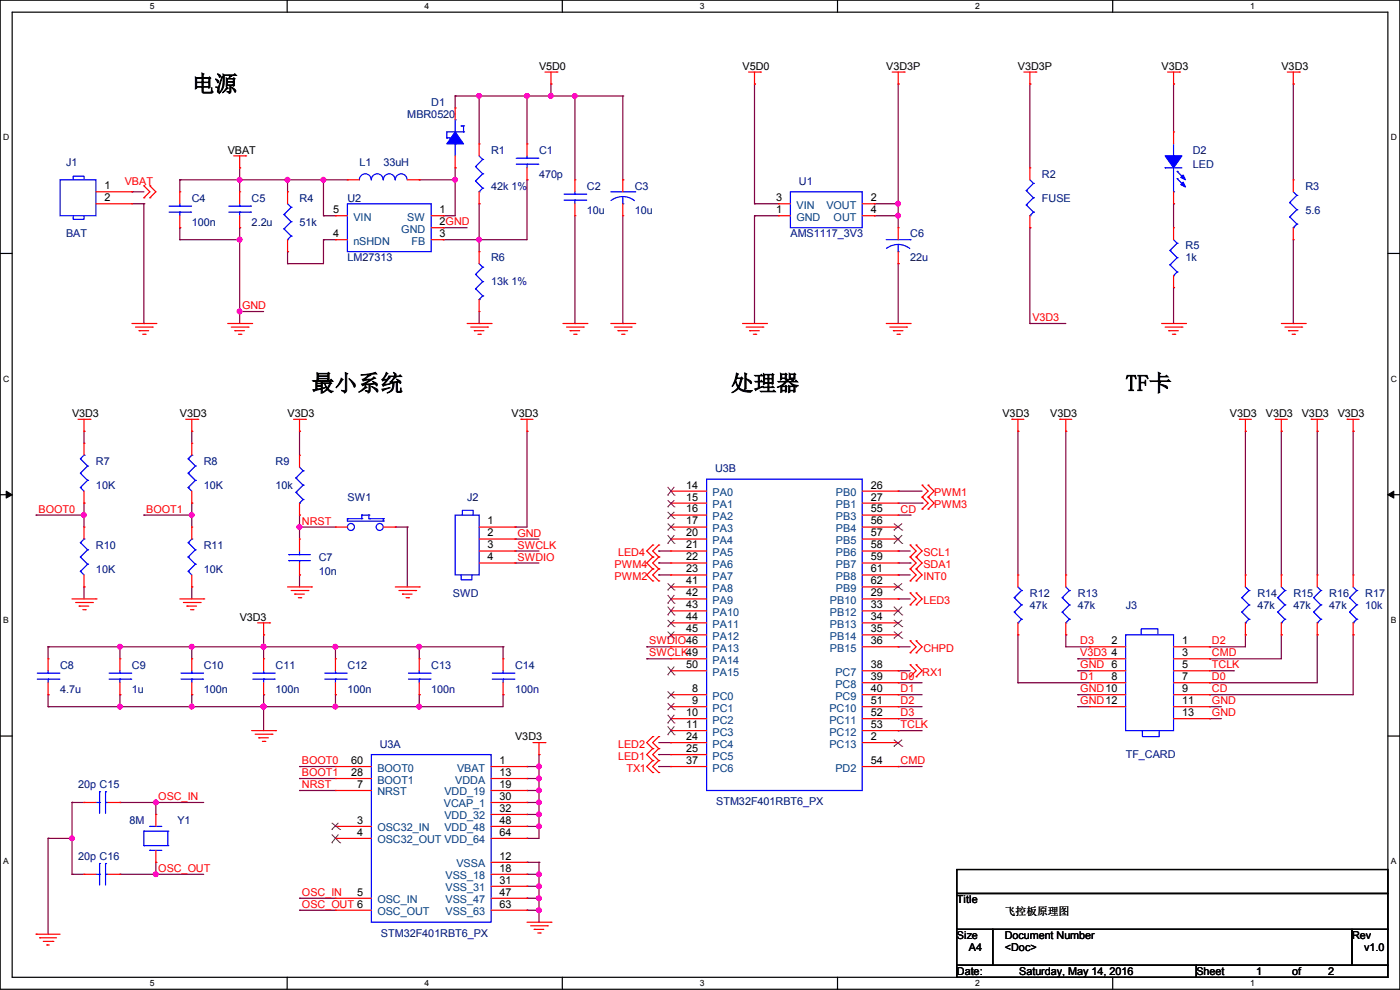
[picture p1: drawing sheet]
<svg xmlns="http://www.w3.org/2000/svg" width="297mm" height="210mm" viewBox="0 0 297 210" stroke-linecap="round" stroke-linejoin="round" font-family="sans-serif">
<path d="M0 0h297v209.8h-297zM2.6 2.6h291.8v204.7h-291.8z" fill="none" stroke="#000" stroke-width=".25"/>
<g fill="#fff">
<path d="M31.7 .3h1v2h-1z"/>
<path d="M31.7 207.6h1v1.9h-1z"/>
</g>
<path d="M60.9 0v2.6M60.9 207.3v2.5" fill="none" stroke="#000" stroke-width=".25"/>
<g fill="#fff">
<path d="M90.1 .3h1v2h-1z"/>
<path d="M90.1 207.6h1v1.9h-1z"/>
</g>
<path d="M119.3 0v2.6M119.3 207.3v2.5" fill="none" stroke="#000" stroke-width=".25"/>
<g fill="#fff">
<path d="M148.5 .3h.9v2h-.9z"/>
<path d="M148.5 207.6h.9v1.9h-.9z"/>
</g>
<path d="M177.7 0v2.6M177.7 207.3v2.5" fill="none" stroke="#000" stroke-width=".25"/>
<g fill="#fff">
<path d="M206.8 .3h1v2h-1z"/>
<path d="M206.8 207.6h1v1.9h-1z"/>
</g>
<path d="M236.1 0v2.6M236.1 207.3v2.5" fill="none" stroke="#000" stroke-width=".25"/>
<g fill="#fff">
<path d="M265.2 .3h1v2h-1z"/>
<path d="M265.2 207.6h1v1.9h-1z"/>
<path d="M.7 28.2h1.2v1.9h-1.2z"/>
<path d="M295.1 28.2h1.2v1.9h-1.2z"/>
<path d="M.7 79.3h1.2v2h-1.2z"/>
<path d="M295.1 79.3h1.2v2h-1.2z"/>
</g>
<path d="M0 53.8h2.6M294.4 53.8h2.6" fill="none" stroke="#000" stroke-width=".25"/>
<g fill="#fff">
<path d="M.7 130.5h1.2v2h-1.2z"/>
<path d="M295.1 130.5h1.1v2h-1.1z"/>
</g>
<path d="M0 104.9h2.6M294.4 104.9h2.6" fill="none" stroke="#000" stroke-width=".25"/>
<path d="M1.3 104.2l1.3 .7-1.3 .8zM294.4 104.9l1.3-.7v1.5z" fill="#000" stroke="#000" stroke-width=".21"/>
<g fill="#fff">
<path d="M.7 181.7h1.2v2h-1.2z"/>
<path d="M295.1 181.7h1.1v2h-1.1z"/>
</g>
<path d="M0 156.1h2.6M294.4 156.1h2.6M203 184.4h91.4v5.1h-91.4zM203 189.5h91.4v7.6h-91.4zM203 197.1h7.6v7.7h-7.6zM210.6 197.1h76.2v7.7h-76.2zM286.8 197.1h7.6v7.7h-7.6zM203 204.8h50.8v2.5h-50.8zM253.8 204.8h40.6v2.5h-40.6z" fill="none" stroke="#000" stroke-width=".25"/>
<g fill="none" stroke="#800040" stroke-width=".25">
<path d="M116.9 17.8h.1M116.9 17.8v2.6M160.1 17.8h.1M160.1 17.8v25.4M190.5 17.8h.1M190.5 17.8v30.5M218.5 17.8h.1M218.5 17.8v17.8M249 17.8h.1M249 17.8v10.2M274.4 17.8h.1M274.4 17.8v20.3"/>
<path d="M38.1 38.1h.1M38.1 38.1h35.6M38.1 38.1v2.6M50.8 38.1h.1M50.8 35.6h.1M50.8 35.6v5.1M61 38.1h.1M61 38.1v2.6M68.6 38.1h.1M68.6 38.1v7.7M88.9 38.1h.1M88.9 38.1h7.7"/>
<path d="M96.6 38.1h.1M96.6 20.4h.1M96.6 35.6h.1M96.6 20.4h35.5M96.6 20.4v2.5M96.6 35.6v10.2h-2.6M101.6 20.4h.1M101.6 20.4v10.1M111.8 20.4h.1M111.8 38.1h.1M111.8 20.4v10.1M111.8 38.1v12.7h-17.8"/>
<path d="M116.9 20.4h.1M122 20.4h.1M122 20.4v17.7M132.1 20.4h.1M132.1 38.1h.1M132.1 20.4v17.7M28 40.7h.1M28 40.7h2.5M28 43.2h2.5M30.5 43.2h.1M30.5 43.2v25.4M38.1 50.8h.1"/>
<path d="M38.1 48.3h.1M38.1 50.8h12.7M38.1 48.3v2.5M50.8 48.3h.1M50.8 50.8h.1M50.8 48.3v20.3M61 55.9h.1M61 53.4h.1M61 53.4v2.5M68.6 50.8h.1M68.6 45.8h.1M68.6 50.8h2.6"/>
<path d="M68.6 45.8h2.6M68.6 50.8v5.1h-7.6M94 48.3h.1M94 50.8h.1M94 45.8h.1M94 48.3h5.1M101.6 50.8h.1M101.6 43.2h.1M101.6 43.2v10.2M122 45.8v22.8M132.1 45.8v22.8M160.1 43.2h.1"/>
<path d="M160.1 45.8h.1M160.1 45.8h5M160.1 43.2h5M160.1 45.8v22.8M185.5 43.2h.1M185.5 45.8h.1M185.5 45.8h5M185.5 43.2h5M190.5 55.9h.1M190.5 45.8h.1M190.5 43.2h.1M190.5 55.9v12.7"/>
<path d="M218.5 48.3h.1M218.5 48.3v20.3M249 43.2h.1M249 43.2v5.1M274.4 50.8v17.8M30.5 68.6h.1M50.8 66.1h.1M50.8 66.1h5.1M101.6 68.6h.1M101.6 66.1v2.5M122 68.6h.1M132.1 68.6h.1"/>
<path d="M218.5 68.6h.1M218.5 68.6h7.6M249 61h.1M249 61v7.6M274.4 68.6h.1M17.8 91.5h.1M17.8 91.5v2.5M40.7 91.5h.1M40.7 91.5v2.5M63.5 91.5h.1M63.5 91.5v5.1M111.8 91.5h.1"/>
<path d="M111.8 91.5v20.3h-2.5M215.9 91.5h.1M215.9 91.5v30.5M226.1 91.5h.1M226.1 91.5v30.5M264.2 91.5h.1M264.2 91.5v30.5M271.8 91.5h.1M271.8 91.5v30.5M279.4 91.5h.1M279.4 91.5v30.5M287.1 91.5h.1"/>
<path d="M287.1 91.5v30.5M7.7 109.3h.1M7.7 109.3h10.1M17.8 109.3h.1M17.8 106.7h.1M17.8 106.7v5.1M30.5 109.3h.1M30.5 109.3h10.2M40.7 109.3h.1M40.7 106.7h.1M40.7 106.7v5.1M63.5 109.3h.1"/>
<path d="M63.5 111.8h.1M63.5 109.3v5M63.5 111.8h7.7M83.9 111.8h.1M83.9 111.8h2.5M86.4 111.8h.1M86.4 111.8v12.7M109.3 114.3h.1M109.3 116.9h.1M109.3 119.4h.1M109.3 111.8h.1M109.3 114.3h5"/>
<path d="M109.3 116.9h5M109.3 119.4h5M139.7 119.4h.1M139.7 116.9h.1M139.7 116.9h2.6M139.7 119.4h2.6M190.5 116.9h.1M190.5 104.2h.1M190.5 116.9h2.6M190.5 119.4h2.6M190.5 109.3h2.6M190.5 104.2h5.1"/>
<path d="M190.5 106.7h5.1M193.1 119.4h.1M193.1 109.3h.1M195.6 106.7h.1M10.2 137.2h.1M10.2 137.2h96.5M10.2 137.2v2.5M17.8 124.5h.1M17.8 124.5v2.5M25.4 137.2h.1M25.4 137.2v2.5M40.7 124.5h.1"/>
<path d="M40.7 137.2h.1M40.7 124.5v2.5M40.7 137.2v2.5M55.9 137.2h.1M55.9 134.7h.1M55.9 134.7v5M63.5 122h.1M63.5 122v2.5M71.2 137.2h.1M71.2 137.2v2.5M88.9 137.2h.1M88.9 137.2v2.5"/>
<path d="M106.7 137.2h.1M106.7 137.2v2.5M137.2 137.2h.1M137.2 139.7h.1M137.2 137.2h5.1M137.2 139.7h5.1M139.7 122h.1M139.7 122h2.6M190.5 122h.1M190.5 127h.1M190.5 137.2h.1M190.5 137.2h2.6"/>
<path d="M190.5 122h2.6M190.5 127h2.6M215.9 134.7h.1M215.9 134.7v10.1M226.1 134.7h.1M226.1 134.7v2.5h5.1M228.6 139.7h.1M228.6 139.7h2.6M231.2 137.2h.1M256.6 137.2h.1M256.6 139.7h.1M264.2 134.7h.1"/>
<path d="M264.2 134.7v2.5h-7.6M271.8 134.7h.1M271.8 134.7v5h-15.2M279.4 134.7h.1M279.4 134.7v10.1h-22.8M287.1 134.7h.1M287.1 134.7v12.7h-30.5M10.2 147.4h.1M10.2 149.9h.1M10.2 147.4v2.5M25.4 147.4h.1M25.4 149.9h.1"/>
<path d="M25.4 147.4v2.5M40.7 147.4h.1M40.7 149.9h.1M40.7 147.4v2.5M55.9 149.9h.1M55.9 147.4h.1M55.9 147.4v7.6M71.2 149.9h.1M71.2 147.4h.1M71.2 147.4v2.5M88.9 149.9h.1M88.9 147.4h.1"/>
<path d="M88.9 147.4v2.5M106.7 147.4h.1M106.7 147.4v2.5h-96.5M139.7 157.5h2.6M142.3 157.5h.1M190.5 144.8h.1M190.5 147.4h.1M190.5 149.9h.1M190.5 152.4h.1M190.5 155h.1M190.5 142.3h.1M190.5 144.8h5.1"/>
<path d="M190.5 147.4h5.1M190.5 149.9h5.1M190.5 152.4h5.1M190.5 155h5.1M190.5 142.3h2.6M215.9 144.8h.1M215.9 144.8h15.3M228.6 149.9h.1M228.6 142.3h.1M228.6 147.4h.1M228.6 147.4h2.6M228.6 149.9h2.6"/>
<path d="M228.6 142.3h2.6M256.6 149.9h.1M256.6 152.4h.1M256.6 144.8h.1M256.6 147.4h.1M256.6 149.9h2.5M256.6 152.4h2.5M256.6 142.3h5.1M261.7 142.3h.1M10.2 177.8h.1M10.2 177.8v20.4M10.2 177.8h5.1"/>
<path d="M15.3 170.2h.1M15.3 177.8h.1M15.3 170.2h2.5M15.3 170.2v15.3M25.4 170.2h.1M25.4 170.2h17.8M33.1 170.2h.1M33.1 170.2v2.6M63.5 162.6h.1M63.5 167.7h.1M63.5 165.1h.1M63.5 162.6h7.7"/>
<path d="M63.5 167.7h7.7M63.5 165.1h7.7M111.8 162.6h.1M111.8 165.1h.1M111.8 167.7h.1M111.8 170.2h.1M111.8 172.8h.1M111.8 175.3h.1M111.8 177.8h.1M111.8 162.6h2.5M111.8 167.7h2.5M111.8 170.2h2.5"/>
<path d="M111.8 165.1h2.5M111.8 172.8h2.5M111.8 175.3h2.5M114.3 160.1h.1M114.3 162.6h.1M114.3 165.1h.1M114.3 172.8h.1M114.3 175.3h.1M114.3 170.2h.1M114.3 167.7h.1M114.3 160.1v17.7h-2.5M139.7 162.6h.1"/>
<path d="M139.7 160.1h.1M139.7 162.6h2.6M139.7 160.1h2.6M190.5 162.6h.1M190.5 162.6h5.1M15.3 185.5h.1M15.3 185.5h2.5M25.4 185.5h.1M25.4 185.5h17.8M33.1 182.9h.1M33.1 185.5h.1M33.1 182.9v2.6"/>
<path d="M63.5 190.5h.1M63.5 193.1h.1M63.5 190.5h7.7M63.5 193.1h7.7M111.8 182.9h.1M111.8 193.1h.1M111.8 190.5h.1M111.8 188h.1M111.8 185.5h.1M111.8 185.5h2.5M111.8 190.5h2.5M111.8 193.1h2.5"/>
<path d="M111.8 182.9h2.5M111.8 188h2.5M114.3 185.5h.1M114.3 193.1h.1M114.3 188h.1M114.3 190.5h.1M114.3 182.9h.1M114.3 182.9v12.7"/>
</g>
<g fill="#f0f" stroke="#f0f" stroke-width=".25">
<circle cx="33" cy="185.4" r=".49"/>
<circle cx="101.6" cy="50.8" r=".49"/>
<circle cx="121.9" cy="20.3" r=".49"/>
<circle cx="116.9" cy="20.3" r=".49"/>
<circle cx="111.8" cy="20.3" r=".49"/>
<circle cx="96.5" cy="38.1" r=".49"/>
<circle cx="68.6" cy="38.1" r=".49"/>
<circle cx="50.8" cy="38.1" r=".49"/>
<circle cx="63.5" cy="111.8" r=".49"/>
<circle cx="17.8" cy="109.2" r=".49"/>
<circle cx="50.8" cy="66.1" r=".49"/>
<circle cx="50.8" cy="50.8" r=".49"/>
<circle cx="40.7" cy="109.2" r=".49"/>
<circle cx="33" cy="170.2" r=".49"/>
<circle cx="15.3" cy="177.8" r=".49"/>
<circle cx="114.3" cy="162.6" r=".49"/>
<circle cx="114.3" cy="167.7" r=".49"/>
<circle cx="114.3" cy="165.1" r=".49"/>
<circle cx="114.3" cy="170.2" r=".49"/>
<circle cx="114.3" cy="172.7" r=".49"/>
<circle cx="114.3" cy="175.3" r=".49"/>
<circle cx="114.3" cy="185.4" r=".49"/>
<circle cx="114.3" cy="193.1" r=".49"/>
<circle cx="114.3" cy="190.5" r=".49"/>
<circle cx="40.7" cy="137.2" r=".49"/>
<circle cx="25.4" cy="137.2" r=".49"/>
<circle cx="55.9" cy="137.2" r=".49"/>
<circle cx="88.9" cy="137.2" r=".49"/>
<circle cx="55.9" cy="149.9" r=".49"/>
<circle cx="88.9" cy="149.9" r=".49"/>
<circle cx="40.7" cy="149.9" r=".49"/>
<circle cx="71.1" cy="137.2" r=".49"/>
<circle cx="114.3" cy="188" r=".49"/>
<circle cx="190.5" cy="43.2" r=".49"/>
<circle cx="190.5" cy="45.7" r=".49"/>
<circle cx="101.6" cy="20.3" r=".49"/>
<circle cx="71.1" cy="149.9" r=".49"/>
<circle cx="25.4" cy="149.9" r=".49"/>
<circle cx="61" cy="38.1" r=".49"/>
</g>
<g fill="none" stroke="#f00" stroke-width=".25">
<path d="M115.6 15.3h2.6M116.9 17.8h.1M116.9 15.3v2.5M118.2 15.3h.1M158.8 15.3h2.5M160.1 17.8h.1M160.1 15.3v2.5M161.3 15.3h.1M189.3 15.3h2.5M190.5 17.8h.1M190.5 15.3v2.5M191.8 15.3h.1"/>
<path d="M217.2 15.3h2.6M218.5 17.8h.1M218.5 15.3v2.5M219.8 15.3h.1M247.7 15.3h2.5M249 17.8h.1M249 15.3v2.5M250.2 15.3h.1M273.1 15.3h2.5M274.4 17.8h.1M274.4 15.3v2.5M275.6 15.3h.1"/>
<path d="M30.5 39.4h.1M30.5 39.4l1.3 1.3-1.3 1.3M31.8 39.4h.1M31.8 39.4l1.3 1.3-1.3 1.3M49.6 33.1h2.5M50.8 35.6h.1M50.8 33.1v2.5M52.1 33.1h.1M73.7 38.1h.1M73.7 38.1h2.5M86.4 38.1h2.5M88.9 38.1h.1"/>
<path d="M96.6 35.6h.1M96.6 22.9h.1M96.6 22.9v2.5M96.6 33.1v2.5M101.6 30.5h.1M101.6 30.5v2.6M111.8 30.5h.1M111.8 38.1h.1M111.8 30.5v2.6M111.8 35.6v2.5M122 38.1h.1M122 38.1v2.6"/>
<path d="M132.1 38.1h.1M132.1 38.1v2.6M218.5 35.6h.1M218.5 35.6v2.5M249 28h.1M249 28v2.5M274.4 38.1h.1M274.4 38.1v2.6M20.4 40.7h7.6M20.4 43.2h7.6M28 40.7h.1M28 43.2h.1"/>
<path d="M30.5 42h.1M31.8 42h.1M38.1 40.7h.1M38.1 48.3h.1M38.1 40.7v2.5M38.1 45.8v2.5M50.8 40.7h.1M50.8 48.3h.1M50.8 40.7v2.5M50.8 45.8v2.5M61 40.7h.1M61 53.4h.1"/>
<path d="M61 40.7v2.5M61 50.8v2.6M71.2 50.8h.1M71.2 45.8h.1M71.2 45.8h2.5M71.2 50.8h2.5M91.5 45.8h2.5M91.5 48.3h2.5M91.5 50.8h2.5M94 45.8h.1M94 48.3h.1M94 50.8h.1"/>
<path d="M101.6 53.4h.1M101.6 43.2h.1M101.6 40.7v2.5M101.6 53.4v2.5M122 45.8h.1M122 43.2v2.6M132.1 45.8h.1M132.1 43.2v2.6M165.1 45.8h.1M165.1 43.2h.1M165.1 43.2h2.6M165.1 45.8h2.6"/>
<path d="M182.9 43.2h2.6M182.9 45.8h2.6M185.5 43.2h.1M185.5 45.8h.1M190.5 48.3h.1M190.5 55.9h.1M190.5 48.3v2.5M190.5 53.4v2.5M218.5 48.3h.1M218.5 45.8v2.5M249 43.2h.1M249 48.3h.1"/>
<path d="M249 40.7v2.5M249 48.3v2.5M249 58.5v2.5M274.4 50.8h.1M274.4 48.3v2.5M28 68.6h5.1M28.7 69.4h3.6M29.5 70.1h.1M29.5 70.1h2M30.3 70.9h.5M30.8 70.9h.1M32.3 69.4h.1"/>
<path d="M33.1 68.6h.1M48.3 68.6h5.1M49.1 69.4h3.5M49.8 70.1h.1M49.8 70.1h2.1M50.6 70.9h.5M51.1 70.9h.1M52.6 69.4h.1M53.4 68.6h.1M99.1 68.6h5.1M99.9 69.4h3.5M100.6 70.1h.1"/>
<path d="M100.6 70.1h2.1M101.4 70.9h.5M101.6 66.1h.1M101.6 63.5v2.6M101.9 70.9h.1M103.4 69.4h.1M104.2 68.6h.1M119.4 68.6h5.1M120.2 69.4h3.5M120.9 70.1h.1M120.9 70.1h2.1M121.7 70.9h.5"/>
<path d="M122.2 70.9h.1M123.7 69.4h.1M124.5 68.6h.1M129.6 68.6h5.1M130.3 69.4h3.6M131.1 70.1h.1M131.1 70.1h2M131.9 70.9h.5M132.4 70.9h.1M133.9 69.4h.1M134.7 68.6h.1M157.5 68.6h5.1"/>
<path d="M158.3 69.4h3.5M159 70.1h.1M159 70.1h2.1M159.8 70.9h.5M160.3 70.9h.1M161.8 69.4h.1M162.6 68.6h.1M188 68.6h5.1M188.8 69.4h3.5M189.5 70.1h.1M189.5 70.1h2.1M190.3 70.9h.5"/>
<path d="M190.8 70.9h.1M192.3 69.4h.1M193.1 68.6h.1M246.4 68.6h5.1M247.2 69.4h3.5M247.9 70.1h.1M247.9 70.1h2.1M248.7 70.9h.5M249 61h.1M249.2 70.9h.1M250.7 69.4h.1M251.5 68.6h.1"/>
<path d="M271.8 68.6h5.1M272.6 69.4h3.5M273.3 70.1h.1M273.3 70.1h2.1M274.1 70.9h.5M274.6 70.9h.1M276.1 69.4h.1M276.9 68.6h.1M16.6 88.9h2.5M17.8 91.5h.1M17.8 94h.1M17.8 88.9v2.6"/>
<path d="M17.8 94v2.6M19.1 88.9h.1M39.4 88.9h2.6M40.7 91.5h.1M40.7 94h.1M40.7 88.9v2.6M40.7 94v2.6M42 88.9h.1M62.3 88.9h2.5M63.5 91.5h.1M63.5 96.6h.1M63.5 88.9v2.6"/>
<path d="M63.5 96.6v2.5M64.8 88.9h.1M110.5 88.9h.1M110.5 88.9h2.6M111.8 91.5h.1M111.8 88.9v2.6M214.7 88.9h.1M214.7 88.9h2.5M215.9 91.5h.1M215.9 88.9v2.6M224.8 88.9h.1M224.8 88.9h2.6"/>
<path d="M226.1 91.5h.1M226.1 88.9v2.6M262.9 88.9h.1M262.9 88.9h2.6M264.2 91.5h.1M264.2 88.9v2.6M270.6 88.9h.1M270.6 88.9h2.5M271.8 91.5h.1M271.8 88.9v2.6M278.2 88.9h.1M278.2 88.9h2.5"/>
<path d="M279.4 91.5h.1M279.4 88.9v2.6M285.8 88.9h.1M285.8 88.9h2.5M287.1 91.5h.1M287.1 88.9v2.6M17.8 106.7h.1M17.8 111.8h.1M17.8 104.2v2.5M17.8 111.8v2.5M40.7 106.7h.1M40.7 111.8h.1"/>
<path d="M40.7 104.2v2.5M40.7 111.8v2.5M63.5 109.3h.1M63.5 114.3h.1M63.5 106.7v2.6M63.5 114.3v2.6M63.5 119.4v2.6M71.2 111.8h.1M71.2 111.8h2.5M81.3 111.8h2.6M83.9 111.8h.1M101.6 111.8h7.7"/>
<path d="M101.6 114.3h7.7M101.6 116.9h7.7M101.6 119.4h7.7M109.3 111.8h.1M109.3 114.3h.1M109.3 116.9h.1M109.3 119.4h.1M138.5 118.2h.1M138.5 115.6h.1M138.5 118.2l-1.3 1.2 1.3 1.3M138.5 115.6l-1.3 1.3 1.3 1.3M139.7 118.2h.1"/>
<path d="M139.7 115.6h.1M139.7 118.2l-1.2 1.2 1.2 1.3M139.7 115.6l-1.2 1.3 1.2 1.3M142.3 104.2h.1M142.3 106.7h.1M142.3 109.3h.1M142.3 111.8h.1M142.3 114.3h.1M142.3 116.9h.1M142.3 119.4h.1M142.3 111.8h7.6M142.3 114.3h7.6"/>
<path d="M142.3 116.9h7.6M142.3 119.4h7.6M142.3 104.2h7.6M142.3 106.7h7.6M142.3 109.3h7.6M182.9 111.8h7.6M182.9 114.3h7.6M182.9 116.9h7.6M182.9 119.4h7.6M182.9 104.2h7.6M182.9 106.7h7.6M182.9 109.3h7.6"/>
<path d="M190.5 104.2h.1M190.5 106.7h.1M190.5 109.3h.1M190.5 111.8h.1M190.5 114.3h.1M190.5 116.9h.1M190.5 119.4h.1M193.1 115.6h.1M193.1 118.2h.1M193.1 115.6l1.3 1.3-1.3 1.3M193.1 118.2l1.3 1.2-1.3 1.3M194.4 115.6h.1"/>
<path d="M194.4 118.2h.1M194.4 115.6l1.2 1.3-1.2 1.3M194.4 118.2l1.2 1.2-1.2 1.3M195.6 105.5h.1M195.6 108h.1M195.6 102.9h.1M195.6 105.5l1.3 1.2-1.3 1.3M195.6 102.9l1.3 1.3-1.3 1.3M196.9 105.5h.1M196.9 108h.1M196.9 102.9h.1M196.9 105.5l1.3 1.2-1.3 1.3"/>
<path d="M196.9 102.9l1.3 1.3-1.3 1.3M10.2 139.7h.1M10.2 139.7v2.6M15.3 127h5.1M16 127.8h3.6M16.8 128.6h.1M16.8 128.6h2M17.6 129.3h.5M17.8 124.5h.1M17.8 122v2.5M18.1 129.3h.1M19.6 127.8h.1"/>
<path d="M20.4 127h.1M25.4 139.7h.1M25.4 139.7v2.6M38.1 127h5.1M38.9 127.8h3.6M39.7 128.6h.1M39.7 128.6h2M40.4 129.3h.5M40.7 139.7h.1M40.7 124.5h.1M40.7 122v2.5M40.7 139.7v2.6"/>
<path d="M40.9 129.3h.1M42.5 127.8h.1M43.2 127h.1M54.7 132.1h2.5M55.9 134.7h.1M55.9 139.7h.1M55.9 132.1v2.6M55.9 139.7v2.6M57.2 132.1h.1M61 124.5h5.1M61.8 125.3h3.5M62.5 126h.1"/>
<path d="M62.5 126h2.1M63.3 126.8h.5M63.5 122h.1M63.8 126.8h.1M65.3 125.3h.1M66.1 124.5h.1M71.2 139.7h.1M71.2 139.7v2.6M83.9 124.5h5M84.6 125.3h3.6M85.4 126h.1M85.4 126h2"/>
<path d="M86.1 126.8h.6M86.7 126.8h.1M88.2 125.3h.1M88.9 124.5h.1M88.9 139.7h.1M88.9 139.7v2.6M106.7 139.7h.1M106.7 139.7v2.6M138.5 120.7h.1M138.5 123.2h.1M138.5 120.7l-1.3 1.3 1.3 1.2M139.7 120.7h.1"/>
<path d="M139.7 123.2h.1M139.7 120.7l-1.2 1.3 1.2 1.2M142.3 122h.1M142.3 124.5h.1M142.3 127h.1M142.3 129.6h.1M142.3 132.1h.1M142.3 134.7h.1M142.3 137.2h.1M142.3 139.7h.1M142.3 132.1h7.6M142.3 124.5h7.6"/>
<path d="M142.3 127h7.6M142.3 137.2h7.6M142.3 139.7h7.6M142.3 122h7.6M142.3 129.6h7.6M142.3 134.7h7.6M182.9 132.1h7.6M182.9 124.5h7.6M182.9 127h7.6M182.9 137.2h7.6M182.9 122h7.6M182.9 129.6h7.6"/>
<path d="M182.9 134.7h7.6M190.5 127h.1M190.5 129.6h.1M190.5 132.1h.1M190.5 134.7h.1M190.5 137.2h.1M190.5 122h.1M190.5 124.5h.1M193.1 120.7h.1M193.1 123.2h.1M193.1 125.8h.1M193.1 128.3h.1"/>
<path d="M193.1 135.9h.1M193.1 138.5h.1M193.1 120.7l1.3 1.3-1.3 1.2M193.1 125.8l1.3 1.2-1.3 1.3M193.1 135.9l1.3 1.3-1.3 1.3M194.4 120.7h.1M194.4 123.2h.1M194.4 125.8h.1M194.4 128.3h.1M194.4 135.9h.1M194.4 138.5h.1M194.4 120.7l1.2 1.3-1.2 1.2"/>
<path d="M194.4 125.8l1.2 1.2-1.2 1.3M194.4 135.9l1.2 1.3-1.2 1.3M215.9 122h.1M215.9 134.7h.1M215.9 122v2.5M215.9 132.1v2.6M226.1 122h.1M226.1 134.7h.1M226.1 122v2.5M226.1 132.1v2.6M231.2 137.2h.1M231.2 139.7h.1"/>
<path d="M231.2 137.2h7.6M231.2 139.7h7.6M249 137.2h7.6M249 139.7h7.6M256.6 137.2h.1M256.6 139.7h.1M264.2 122h.1M264.2 134.7h.1M264.2 122v2.5M264.2 132.1v2.6M271.8 122h.1M271.8 134.7h.1"/>
<path d="M271.8 122v2.5M271.8 132.1v2.6M279.4 122h.1M279.4 134.7h.1M279.4 122v2.5M279.4 132.1v2.6M287.1 122h.1M287.1 134.7h.1M287.1 122v2.5M287.1 132.1v2.6M10.2 147.4h.1M10.2 144.8v2.6"/>
<path d="M25.4 147.4h.1M25.4 144.8v2.6M40.7 147.4h.1M40.7 144.8v2.6M53.4 155h5.1M54.1 155.7h3.6M54.9 156.5h.1M54.9 156.5h2M55.7 157.3h.5M55.9 147.4h.1M55.9 144.8v2.6M56.2 157.3h.1"/>
<path d="M57.7 155.7h.1M58.5 155h.1M71.2 147.4h.1M71.2 144.8v2.6M88.9 147.4h.1M88.9 144.8v2.6M106.7 147.4h.1M106.7 144.8v2.6M113.1 157.5h2.5M114.3 157.5v2.6M115.6 157.5h.1M138.5 156.3h.1"/>
<path d="M138.5 158.8h.1M138.5 156.3l-1.3 1.2 1.3 1.3M138.5 158.8l-1.3 1.3 1.3 1.2M139.7 156.3h.1M139.7 158.8h.1M139.7 156.3l-1.2 1.2 1.2 1.3M139.7 158.8l-1.2 1.3 1.2 1.2M142.3 147.4h.1M142.3 149.9h.1M142.3 152.4h.1M142.3 155h.1M142.3 157.5h.1"/>
<path d="M142.3 142.3h.1M142.3 157.5h7.6M142.3 155h7.6M142.3 142.3h7.6M142.3 147.4h7.6M142.3 149.9h7.6M142.3 152.4h7.6M182.9 157.5h7.6M182.9 155h7.6M182.9 142.3h7.6M182.9 144.8h7.6M182.9 147.4h7.6"/>
<path d="M182.9 149.9h7.6M182.9 152.4h7.6M190.5 157.5h.1M190.5 142.3h.1M190.5 144.8h.1M190.5 147.4h.1M190.5 149.9h.1M190.5 152.4h.1M190.5 155h.1M193.1 141h.1M193.1 143.6h.1M193.1 141l1.3 1.3-1.3 1.3"/>
<path d="M194.4 141h.1M194.4 143.6h.1M194.4 141l1.2 1.3-1.2 1.3M231.2 142.3h.1M231.2 144.8h.1M231.2 147.4h.1M231.2 149.9h.1M231.2 142.3h7.6M231.2 144.8h7.6M231.2 147.4h7.6M231.2 149.9h7.6M249 142.3h7.6"/>
<path d="M249 144.8h7.6M249 147.4h7.6M249 149.9h7.6M249 152.4h7.6M256.6 142.3h.1M256.6 144.8h.1M256.6 147.4h.1M256.6 149.9h.1M256.6 152.4h.1M17.8 170.2h.1M17.8 170.2h2.6M22.9 170.2h2.5"/>
<path d="M25.4 170.2h.1M33.1 172.8h.1M33.1 172.8v2.5M71.2 175.3h.1M71.2 177.8h.1M71.2 162.6h.1M71.2 167.7h.1M71.2 165.1h.1M71.2 162.6h7.6M71.2 175.3h7.6M71.2 177.8h7.6M71.2 165.1h7.6"/>
<path d="M71.2 167.7h7.6M104.2 162.6h7.6M104.2 175.3h7.6M104.2 177.8h7.6M104.2 165.1h7.6M104.2 167.7h7.6M104.2 172.8h7.6M104.2 170.2h7.6M111.8 162.6h.1M111.8 165.1h.1M111.8 167.7h.1M111.8 172.8h.1"/>
<path d="M111.8 175.3h.1M111.8 177.8h.1M111.8 170.2h.1M114.3 160.1h.1M138.5 161.3h.1M138.5 163.9h.1M138.5 161.3l-1.3 1.3 1.3 1.3M139.7 161.3h.1M139.7 163.9h.1M139.7 161.3l-1.2 1.3 1.2 1.3M142.3 160.1h.1M142.3 162.6h.1"/>
<path d="M142.3 162.6h7.6M142.3 160.1h7.6M182.9 162.6h7.6M190.5 162.6h.1M7.7 198.2h.1M7.7 198.2h5M8.4 198.9h.1M8.4 198.9h3.6M9.2 199.7h2M11.2 199.7h.1M17.8 185.5h.1M17.8 185.5h2.6"/>
<path d="M22.9 185.5h2.5M25.4 185.5h.1M33.1 182.9h.1M33.1 180.4v2.5M71.2 190.5h.1M71.2 193.1h.1M71.2 190.5h7.6M71.2 193.1h7.6M104.2 185.5h7.6M104.2 190.5h7.6M104.2 193.1h7.6M104.2 182.9h7.6"/>
<path d="M104.2 188h7.6M111.8 182.9h.1M111.8 185.5h.1M111.8 188h.1M111.8 190.5h.1M111.8 193.1h.1M111.8 195.6h5.1M112.6 196.4h3.5M113.3 197.1h.1M113.3 197.1h2.1M114.1 197.9h.5M114.6 197.9h.1"/>
<path d="M116.1 196.4h.1M116.9 195.6h.1M9.9 200.4h.1M9.9 200.4h.6"/>
</g>
<g fill="none" stroke="#00f" stroke-width=".25">
<path d="M12.7 38.1h7.7v7.7h-7.7zM15.5 38.1v-.7h2.3v.7M76.2 38.1a1.25 1.25 0 0 1 1.3-1.2 1.25 1.25 0 0 1 1.2 1.2 1.29 1.29 0 0 1 1.3-1.2 1.29 1.29 0 0 1 1.3 1.2 1.25 1.25 0 0 1 1.3-1.2 1.25 1.25 0 0 1 1.2 1.2M83.9 38.1a1.25 1.25 0 0 1 1.2-1.2 1.25 1.25 0 0 1 1.3 1.2M94.8 29.3h.1M94.8 29.3h.5M95.3 29.3h.1M96.6 30.5h.1M96.6 25.4h.1M96.6 25.4v2.6M96.6 30.5v2.6M97.8 26.7h.1"/>
<path d="M97.8 26.7h.5M98.3 28h.1M98.3 26.7h.1M98.3 28h-3.5v1.3M98.3 26.7v1.3M100.9 35.3h.1M100.9 38.4h.1M100.9 35.3l1.5 1.6M100.9 38.4l1.5 1.5M101.6 33.1l.8 .7M102.4 33.8h.1M102.4 36.9h.1"/>
<path d="M102.4 39.9h.1M102.4 33.8l-1.5 1.5M102.4 36.9l-1.5 1.5M102.4 39.9l-.8 .8M109.5 34.8h4.6M109.5 33.6h4.6M111.8 33.6h.1M111.8 34.8h.1M111.8 33.1v.5M111.8 34.8v.8M114.1 34.8h.1M114.1 33.6h.1"/>
<path d="M218.5 38.1l.7 .8M219.2 38.9h.1M219.2 38.9l-1.5 1.5M247.2 35.6h.1M247.2 35.6h3.5M249 33.1h.1M249 30.5v2.6M249 35.6v5.1M249.7 36.4h.1M249.7 37.9h.1M249.7 36.4l1.5 1.5M249.7 37.9l1.5 1.5"/>
<path d="M15.5 45.8v.7h2.3v-.7M35.9 45h4.5M35.9 43.7h4.5M38.1 43.7h.1M38.1 45h.1M38.1 43.2v.5M38.1 45v.8M40.4 45h.1M40.4 43.7h.1M48.6 45h4.5M48.6 43.7h4.5M50.8 43.7h.1"/>
<path d="M50.8 45h.1M50.8 43.2v.5M50.8 45v.8M53.1 45h.1M53.1 43.7h.1M60.2 45.5h.1M60.2 48.6h.1M60.2 45.5l1.6 1.5M60.2 48.6l1.6 1.5M61 50.8h.1M61 43.2l.8 .8M61.8 44h.1"/>
<path d="M61.8 47h.1M61.8 50.1h.1M61.8 44l-1.6 1.5M61.8 47l-1.6 1.6M61.8 50.1l-.8 .7M73.7 43.2h17.8v10.2h-17.8zM100.9 58.2h.1M100.9 58.2l1.5 1.5M101.6 40.7h.1M101.6 55.9l.8 .8M102.4 56.7h.1M102.4 59.7h.1"/>
<path d="M102.4 56.7l-1.5 1.5M102.4 59.7l-1.5 1.6M119.7 42.5h4.5M119.7 41.2h4.5M122 41.2h.1M122 42.5h.1M122 40.7v.5M122 42.5v.7M124.2 42.5h.1M124.2 41.2h.1M129.6 40.7h5.1M132.1 43.2h.1"/>
<path d="M132.1 41.7l1.6 .3 .9 .6M132.1 41.7l-1 .1-1.5 .7M132.1 41.7v1.5M134.7 40.7h.1M167.7 40.7h15.2v7.6h-15.2zM188 50.8h5.1M190.5 53.4h.1M190.5 51.9l1.6 .3 .9 .5M190.5 51.9l-1 .1-1.4 .7M190.5 51.9v1.5M193.1 50.8h.1M217.7 40.4h.1"/>
<path d="M217.7 43.5h.1M217.7 40.4l1.5 1.6M217.7 43.5l1.5 1.5M218.5 45.8h.1M219.2 42h.1M219.2 45h.1M219.2 42l-1.5 1.5M219.2 45l-.7 .8M248.2 53.1h.1M248.2 56.2h.1M248.2 53.1l1.5 1.6M248.2 56.2l1.5 1.5"/>
<path d="M249 40.7h.1M249 58.5h.1M249 50.8l.7 .8M249.7 51.6h.1M249.7 54.7h.1M249.7 57.7h.1M249.7 51.6l-1.5 1.5M249.7 54.7l-1.5 1.5M249.7 57.7l-.7 .8M273.6 43h.1M273.6 46h.1M273.6 43l1.5 1.5"/>
<path d="M273.6 46l1.5 1.5M274.4 48.3h.1M274.4 40.7l.7 .7M275.1 41.4h.1M275.1 44.5h.1M275.1 47.5h.1M275.1 41.4l-1.5 1.6M275.1 44.5l-1.5 1.5M275.1 47.5l-.7 .8M100.9 61.3h.1M100.9 61.3l1.5 1.5M101.6 63.5h.1"/>
<path d="M102.4 62.8h.1M102.4 62.8l-.8 .7M17.1 97.3h.1M17.1 97.3l1.5 1.5M17.8 96.6h.1M17.8 96.6l-.7 .7M18.6 98.8h.1M18.6 98.8l-1.5 1.6M39.9 97.3h.1M39.9 97.3l1.5 1.5M40.7 96.6h.1M40.7 96.6l-.8 .7"/>
<path d="M41.4 98.8h.1M41.4 98.8l-1.5 1.6M63.5 99.1l.8 .8M64.3 99.9h.1M64.3 99.9l-1.5 1.5M17.1 103.4h.1M17.1 100.4h.1M17.1 118.2h.1M17.1 115.1h.1M17.1 103.4l.7 .8M17.1 100.4l1.5 1.5M17.1 118.2l1.5 1.5"/>
<path d="M17.1 115.1l1.5 1.5M17.8 114.3h.1M17.8 114.3l-.7 .8M18.6 101.9h.1M18.6 119.7h.1M18.6 116.6h.1M18.6 101.9l-1.5 1.5M18.6 119.7l-1.5 1.5M18.6 116.6l-1.5 1.6M39.9 103.4h.1M39.9 100.4h.1M39.9 118.2h.1"/>
<path d="M39.9 115.1h.1M39.9 103.4l.8 .8M39.9 100.4l1.5 1.5M39.9 118.2l1.5 1.5M39.9 115.1l1.5 1.5M40.7 114.3h.1M40.7 114.3l-.8 .8M41.4 101.9h.1M41.4 119.7h.1M41.4 116.6h.1M41.4 101.9l-1.5 1.5M41.4 119.7l-1.5 1.5"/>
<path d="M41.4 116.6l-1.5 1.6M61.3 117.6h.1M61.3 118.9h.1M61.3 117.6h4.5M61.3 118.9h4.5M62.8 101.4h.1M62.8 104.4h.1M62.8 101.4l1.5 1.5M62.8 104.4l1.5 1.6M63.5 106.7h.1M63.5 118.9h.1M63.5 117.6h.1"/>
<path d="M63.5 116.9v.7M63.5 118.9v.5M64.3 102.9h.1M64.3 106h.1M64.3 102.9l-1.5 1.5M64.3 106l-.8 .7M73.7 110h.1M73.7 110v.5h7.6M73.7 110h3.1M76.8 109.3h.1M76.8 110h.1M76.8 109.3h1.5"/>
<path d="M76.8 109.3v.7M78.3 110h.1M78.3 109.3h.1M78.3 110h3M78.3 109.3v.7M81.3 110.5h.1M81.3 110h.1M81.3 110v.5M96.6 109.3h5v12.7h-5zM98.1 109.3v-1.1h2.3v1.1M149.9 101.6h33v66.1h-33zM17.1 121.2h.1"/>
<path d="M17.1 121.2l.7 .8M39.9 121.2h.1M39.9 121.2l.8 .8M97.8 122v1h2.3v-1M215.2 126.8h.1M215.2 129.8h.1M215.2 126.8l1.5 1.5M215.2 129.8l1.5 1.6M215.9 132.1h.1M215.9 124.5l.8 .8M216.7 125.3h.1M216.7 128.3h.1"/>
<path d="M216.7 131.4h.1M216.7 125.3l-1.5 1.5M216.7 128.3l-1.5 1.5M216.7 131.4l-.8 .7M225.3 126.8h.1M225.3 129.8h.1M225.3 126.8l1.6 1.5M225.3 129.8l1.6 1.6M226.1 132.1h.1M226.1 124.5l.8 .8M226.9 125.3h.1M226.9 128.3h.1"/>
<path d="M226.9 131.4h.1M226.9 125.3l-1.6 1.5M226.9 128.3l-1.6 1.5M226.9 131.4l-.8 .7M238.8 134.7h10.2v20.3h-10.2zM242.1 134.7v-1.3h3.6v1.3M263.4 126.8h.1M263.4 129.8h.1M263.4 126.8l1.6 1.5M263.4 129.8l1.6 1.6M264.2 132.1h.1M264.2 124.5l.8 .8"/>
<path d="M265 125.3h.1M265 128.3h.1M265 131.4h.1M265 125.3l-1.6 1.5M265 128.3l-1.6 1.5M265 131.4l-.8 .7M271.1 126.8h.1M271.1 129.8h.1M271.1 126.8l1.5 1.5M271.1 129.8l1.5 1.6M271.8 132.1h.1M271.8 124.5l.8 .8"/>
<path d="M272.6 125.3h.1M272.6 128.3h.1M272.6 131.4h.1M272.6 125.3l-1.5 1.5M272.6 128.3l-1.5 1.5M272.6 131.4l-.8 .7M278.7 126.8h.1M278.7 129.8h.1M278.7 126.8l1.5 1.5M278.7 129.8l1.5 1.6M279.4 132.1h.1M279.4 124.5l.8 .8"/>
<path d="M280.2 125.3h.1M280.2 128.3h.1M280.2 131.4h.1M280.2 125.3l-1.5 1.5M280.2 128.3l-1.5 1.5M280.2 131.4l-.8 .7M286.3 126.8h.1M286.3 129.8h.1M286.3 126.8l1.5 1.5M286.3 129.8l1.5 1.6M287.1 132.1h.1M287.1 124.5l.7 .8"/>
<path d="M287.8 125.3h.1M287.8 128.3h.1M287.8 131.4h.1M287.8 125.3l-1.5 1.5M287.8 128.3l-1.5 1.5M287.8 131.4l-.7 .7M7.9 144.1h4.6M7.9 142.8h4.6M10.2 142.8h.1M10.2 144.1h.1M10.2 142.3v.5M10.2 144.1v.7"/>
<path d="M12.5 144.1h.1M12.5 142.8h.1M23.2 144.1h4.5M23.2 142.8h4.5M25.4 142.8h.1M25.4 144.1h.1M25.4 142.3v.5M25.4 144.1v.7M27.7 144.1h.1M27.7 142.8h.1M38.4 144.1h4.6M38.4 142.8h4.6"/>
<path d="M40.7 142.8h.1M40.7 144.1h.1M40.7 142.3v.5M40.7 144.1v.7M43 144.1h.1M43 142.8h.1M53.6 144.1h4.6M53.6 142.8h4.6M55.9 142.8h.1M55.9 144.1h.1M55.9 142.3v.5M55.9 144.1v.7"/>
<path d="M58.2 144.1h.1M58.2 142.8h.1M68.9 144.1h4.5M68.9 142.8h4.5M71.2 142.8h.1M71.2 144.1h.1M71.2 142.3v.5M71.2 144.1v.7M73.4 144.1h.1M73.4 142.8h.1M86.7 144.1h4.5M86.7 142.8h4.5"/>
<path d="M88.9 142.8h.1M88.9 144.1h.1M88.9 142.3v.5M88.9 144.1v.7M91.2 144.1h.1M91.2 142.8h.1M104.4 144.1h4.6M104.4 142.8h4.6M106.7 142.8h.1M106.7 144.1h.1M106.7 142.3v.5M106.7 144.1v.7"/>
<path d="M109 144.1h.1M109 142.8h.1M242.4 155v1.3h3.5v-1.3M20.4 170.2h.7M21.1 167.9h.1M21.1 170.2h.1M21.1 167.9v4.6M22.4 170.2h.1M22.4 167.9h.1M22.4 167.9v4.6M22.4 170.2h.5M30.5 179.4h.1"/>
<path d="M30.5 176.3h.1M30.5 179.4h5.1M30.5 176.3v3.1M30.5 176.3h5.1M31.8 175.3h.1M31.8 175.3h2.5M35.6 176.3h.1M35.6 179.4h.1M35.6 176.3v3.1M78.8 160.1h25.4v35.5h-25.4zM20.4 185.5h.7M21.1 183.2h.1"/>
<path d="M21.1 185.5h.1M21.1 183.2v4.5M22.4 185.5h.1M22.4 183.2h.1M22.4 185.5h.5M22.4 183.2v4.5M31.8 180.4h.1M31.8 180.4h2.5"/>
<circle cx="74.4" cy="111.8" r=".74"/>
<circle cx="80.5" cy="111.8" r=".74"/>
</g>
<g fill="none" stroke="#804000" stroke-width=".21">
<path d="M141.6 105h.1M141.6 107.5h.1M141.6 110h.1M141.6 112.5h.1M141.6 115.3h.1M141.6 103.3l1.5 1.7M141.6 106.1l1.5 1.4M141.6 108.6l1.5 1.4M141.6 111l1.5 1.5M141.6 113.5l1.5 1.8M143.1 105h.1M143.1 107.5h.1"/>
<path d="M143.1 110h.1M143.1 112.5h.1M143.1 115.3h.1M143.1 103.3l-1.5 1.7M143.1 106.1l-1.5 1.4M143.1 108.6l-1.5 1.4M143.1 111l-1.5 1.5M143.1 113.5l-1.5 1.8M189.6 112.5h.1M189.6 115.3h.1M189.6 111l1.8 1.5M189.6 113.5l1.8 1.8"/>
<path d="M191.4 112.5h.1M191.4 115.3h.1M191.4 111l-1.8 1.5M191.4 113.5l-1.8 1.8M141.6 125.2h.1M141.6 128h.1M141.6 130.4h.1M141.6 132.9h.1M141.6 135.4h.1M141.6 123.7l1.5 1.5M141.6 126.2l1.5 1.8M141.6 128.7l1.5 1.7"/>
<path d="M141.6 131.5l1.5 1.4M141.6 134l1.5 1.4M143.1 125.2h.1M143.1 128h.1M143.1 130.4h.1M143.1 132.9h.1M143.1 135.4h.1M143.1 123.7l-1.5 1.5M143.1 126.2l-1.5 1.8M143.1 128.7l-1.5 1.7M143.1 131.5l-1.5 1.4M143.1 134l-1.5 1.4"/>
<path d="M189.6 130.4h.1M189.6 132.9h.1M189.6 135.4h.1M189.6 125.2h.1M189.6 128.7l1.8 1.7M189.6 131.5l1.8 1.4M189.6 134l1.8 1.4M189.6 123.7l1.8 1.5M191.4 130.4h.1M191.4 132.9h.1M191.4 135.4h.1M191.4 125.2h.1"/>
<path d="M191.4 128.7l-1.8 1.7M191.4 131.5l-1.8 1.4M191.4 134l-1.8 1.4M191.4 123.7l-1.8 1.5M141.6 148.1h.1M141.6 150.6h.1M141.6 153.4h.1M141.6 155.8h.1M141.6 143.1h.1M141.6 146.7l1.5 1.4M141.6 149.1l1.5 1.5M141.6 151.6l1.5 1.8"/>
<path d="M141.6 154.1l1.5 1.7M141.6 141.4l1.5 1.7M143.1 148.1h.1M143.1 150.6h.1M143.1 153.4h.1M143.1 155.8h.1M143.1 143.1h.1M143.1 146.7l-1.5 1.4M143.1 149.1l-1.5 1.5M143.1 151.6l-1.5 1.8M143.1 154.1l-1.5 1.7M143.1 141.4l-1.5 1.7"/>
<path d="M189.6 158.3h.1M189.6 156.9l1.8 1.4M191.4 158.3h.1M191.4 156.9l-1.8 1.4M70.4 176h.1M70.4 178.8h.1M70.4 174.5l1.7 1.5M70.4 177l1.7 1.8M71.8 174.5l-1.4 1.5M71.8 177l-1.4 1.8M72.1 176h.1M72.1 178.8h.1"/>
</g>
<g fill="#00f" stroke="#00f" stroke-width=".25">
<path d="M96.6 28l1.7 2.5h-3.5z" fill-rule="evenodd"/>
<path d="M247.2 33.1h3.5l-1.7 2.5z" fill-rule="evenodd"/>
<path d="M251 38.7l.5 1-1-.5z" fill-rule="evenodd"/>
<path d="M251 37.1l.5 1-1-.5z" fill-rule="evenodd"/>
</g>
<g font-size="4.8">
<text x="40.7" y="19.4">电源</text>
<text x="66.1" y="82.9">最小系统</text>
<text x="155" y="82.9">处理器</text>
<text x="238.8" y="82.9">TF卡</text>
</g>
<g font-size="2.3">
<text x="114.4" y="14.8">V5D0</text>
<text x="157.5" y="14.8">V5D0</text>
<text x="188" y="14.8">V3D3P</text>
<text x="216" y="14.8">V3D3P</text>
<text x="246.4" y="14.8">V3D3</text>
<text x="271.8" y="14.8">V3D3</text>
<text x="48.3" y="32.6">VBAT</text>
<text x="22.1" y="40.1">1</text>
<text x="22.1" y="42.7">2</text>
<text x="70.7" y="45.2">5</text>
<text x="93.3" y="45.2">1</text>
<text x="93.3" y="47.8">2GND</text>
<text x="164.6" y="45.2">1</text>
<text x="164.6" y="42.7">3</text>
<text x="184.7" y="42.7">2</text>
<text x="184.7" y="45.2">4</text>
<text x="70.7" y="50.3">4</text>
<text x="93.3" y="50.3">3</text>
<text x="15.3" y="88.5">V3D3</text>
<text x="38.1" y="88.5">V3D3</text>
<text x="61" y="88.5">V3D3</text>
<text x="108.5" y="88.5">V3D3</text>
<text x="212.7" y="88.5">V3D3</text>
<text x="222.8" y="88.5">V3D3</text>
<text x="260.9" y="88.5">V3D3</text>
<text x="268.5" y="88.5">V3D3</text>
<text x="276.2" y="88.5">V3D3</text>
<text x="283.8" y="88.5">V3D3</text>
<text x="145.6" y="103.6">14</text>
<text x="145.6" y="106.2">15</text>
<text x="184.7" y="103.6">26</text>
<text x="184.7" y="106.2">27</text>
<text x="103.4" y="111.3">1</text>
<text x="103.4" y="113.8">2</text>
<text x="145.6" y="108.7">16</text>
<text x="145.6" y="111.3">17</text>
<text x="145.6" y="113.8">20</text>
<text x="184.7" y="108.7">55</text>
<text x="184.7" y="111.3">56</text>
<text x="184.7" y="113.8">57</text>
<text x="103.4" y="116.3">3</text>
<text x="103.4" y="118.9">4</text>
<text x="145.6" y="116.3">21</text>
<text x="145.6" y="118.9">22</text>
<text x="184.7" y="116.3">58</text>
<text x="184.7" y="118.9">59</text>
<text x="145.6" y="121.4">23</text>
<text x="145.6" y="124">41</text>
<text x="184.7" y="121.4">61</text>
<text x="184.7" y="124">62</text>
<text x="50.8" y="131.7">V3D3</text>
<text x="145.6" y="126.5">42</text>
<text x="145.6" y="129">43</text>
<text x="145.6" y="131.6">44</text>
<text x="184.7" y="126.5">29</text>
<text x="184.7" y="129">33</text>
<text x="184.7" y="131.6">34</text>
<text x="145.6" y="134.1">45</text>
<text x="184.7" y="134.1">35</text>
<text x="184.7" y="136.7">36</text>
<text x="235.8" y="136.7">2</text>
<text x="250.8" y="136.7">1</text>
<text x="145.6" y="141.7">50</text>
<text x="184.7" y="141.7">38</text>
<text x="235.8" y="139.2">4</text>
<text x="250.8" y="139.2">3</text>
<text x="250.8" y="141.7">5</text>
<text x="146.9" y="146.8">8</text>
<text x="146.9" y="149.4">9</text>
<text x="184.7" y="144.3">39</text>
<text x="184.7" y="146.8">40</text>
<text x="184.7" y="149.4">51</text>
<text x="235.8" y="144.3">8</text>
<text x="250.8" y="144.3">7</text>
<text x="250.8" y="146.8">9</text>
<text x="250.8" y="149.4">11</text>
<text x="145.6" y="151.9">10</text>
<text x="145.6" y="154.4">11</text>
<text x="184.7" y="151.9">52</text>
<text x="184.7" y="154.4">53</text>
<text x="250.8" y="151.9">13</text>
<text x="109.3" y="157.1">V3D3</text>
<text x="145.6" y="157">24</text>
<text x="145.6" y="159.5">25</text>
<text x="184.7" y="157">2</text>
<text x="74.5" y="162.1">60</text>
<text x="74.5" y="164.6">28</text>
<text x="75.7" y="167.1">7</text>
<text x="106" y="162.1">1</text>
<text x="106" y="164.6">13</text>
<text x="106" y="167.1">19</text>
<text x="145.6" y="162.1">37</text>
<text x="184.7" y="162.1">54</text>
<text x="106" y="172.2">32</text>
<text x="106" y="169.7">30</text>
<text x="75.7" y="174.8">3</text>
<text x="75.7" y="177.3">4</text>
<text x="106" y="174.8">48</text>
<text x="106" y="177.3">64</text>
<text x="106" y="182.4">12</text>
<text x="106" y="184.9">18</text>
<text x="75.7" y="190">5</text>
<text x="106" y="187.5">31</text>
<text x="106" y="190">47</text>
<text x="203" y="191.6">Title</text>
<text x="106" y="192.5">63</text>
<text x="213.2" y="194.1">飞控板原理图</text>
<text x="203" y="199.2">Size</text>
<text x="205.5" y="201.8">A4</text>
<text x="213.2" y="199.2">Document Number</text>
<text x="213.2" y="201.8">&lt;Doc&gt;</text>
<text x="286.8" y="199.2">Rev</text>
<text x="289.4" y="201.8">v1.0</text>
<text x="203" y="206.8">Date:</text>
<text x="216.2" y="206.8">Saturday, May 14, 2016</text>
<text x="253.8" y="206.8">Sheet</text>
<text x="266.5" y="206.8">1</text>
<text x="274.1" y="206.8">of</text>
<text x="281.7" y="206.8">2</text>
</g>
<g font-size="2.3" fill="#000080">
<text x="91.5" y="22.4">D1</text>
<text x="86.4" y="25">MBR0520</text>
<text x="14" y="35.1">J1</text>
<text x="76.2" y="35.1">L1</text>
<text x="81.3" y="35.1">33uH</text>
<text x="104.2" y="32.6">R1</text>
<text x="114.4" y="32.6">C1</text>
<text x="253" y="32.6">D2</text>
<text x="253" y="35.6">LED</text>
<text x="104.2" y="40.2">42k 1%</text>
<text x="114.4" y="37.7">470p</text>
<text x="124.5" y="40.2">C2</text>
<text x="134.7" y="40.2">C3</text>
<text x="169.5" y="39.2">U1</text>
<text x="221" y="37.7">R2</text>
<text x="276.9" y="40.2">R3</text>
<text x="40.7" y="42.8">C4</text>
<text x="40.7" y="47.8">100n</text>
<text x="53.4" y="42.8">C5</text>
<text x="53.4" y="47.8">2.2u</text>
<text x="63.5" y="42.8">R4</text>
<text x="63.5" y="47.8">51k</text>
<text x="73.7" y="42.8">U2</text>
<text x="124.5" y="45.3">10u</text>
<text x="134.7" y="45.3">10u</text>
<text x="221" y="42.8">FUSE</text>
<text x="276.9" y="45.3">5.6</text>
<text x="14" y="50.4">BAT</text>
<text x="167.7" y="50.4">AMS1117_3V3</text>
<text x="193.1" y="50.4">C6</text>
<text x="251.5" y="52.9">R5</text>
<text x="73.7" y="55.5">LM27313</text>
<text x="104.2" y="55.5">R6</text>
<text x="193.1" y="55.5">22u</text>
<text x="251.5" y="55.5">1k</text>
<text x="104.2" y="60.5">13k 1%</text>
<text x="20.4" y="98.6">R7</text>
<text x="43.2" y="98.6">R8</text>
<text x="58.5" y="98.6">R9</text>
<text x="151.7" y="100.2">U3B</text>
<text x="20.4" y="103.7">10K</text>
<text x="43.2" y="103.7">10K</text>
<text x="58.5" y="103.7">10k</text>
<text x="73.7" y="106.3">SW1</text>
<text x="99.1" y="106.3">J2</text>
<text x="20.4" y="116.4">R10</text>
<text x="43.2" y="116.4">R11</text>
<text x="67.6" y="119">C7</text>
<text x="20.4" y="121.5">10K</text>
<text x="43.2" y="121.5">10K</text>
<text x="67.6" y="122">10n</text>
<text x="96.1" y="126.6">SWD</text>
<text x="218.5" y="126.6">R12</text>
<text x="218.5" y="129.1">47k</text>
<text x="228.7" y="126.6">R13</text>
<text x="228.7" y="129.1">47k</text>
<text x="238.8" y="129.1">J3</text>
<text x="266.8" y="126.6">R14</text>
<text x="266.8" y="129.1">47k</text>
<text x="274.4" y="126.6">R15</text>
<text x="274.4" y="129.1">47k</text>
<text x="282" y="126.6">R16</text>
<text x="282" y="129.1">47k</text>
<text x="289.6" y="126.6">R17</text>
<text x="289.6" y="129.1">10k</text>
<text x="12.7" y="141.8">C8</text>
<text x="28" y="141.8">C9</text>
<text x="43.2" y="141.8">C10</text>
<text x="58.5" y="141.8">C11</text>
<text x="73.7" y="141.8">C12</text>
<text x="91.5" y="141.8">C13</text>
<text x="109.3" y="141.8">C14</text>
<text x="12.7" y="146.9">4.7u</text>
<text x="28" y="146.9">1u</text>
<text x="43.2" y="146.9">100n</text>
<text x="58.5" y="146.9">100n</text>
<text x="73.7" y="146.9">100n</text>
<text x="91.5" y="146.9">100n</text>
<text x="109.3" y="146.9">100n</text>
<text x="80.6" y="158.6">U3A</text>
<text x="238.8" y="160.9">TF_CARD</text>
<text x="16.6" y="167.2">20p C15</text>
<text x="151.9" y="170.8">STM32F401RBT6_PX</text>
<text x="27.5" y="174.8">8M</text>
<text x="37.6" y="174.8">Y1</text>
<text x="16.6" y="182.5">20p C16</text>
<text x="80.8" y="198.7">STM32F401RBT6_PX</text>
</g>
<g font-size="2.3" fill="#f00">
<text x="26.5" y="39.2">VBAT</text>
<text x="51.4" y="65.6">GND</text>
<text x="219" y="68.1">V3D3</text>
<text x="198.2" y="107.8">PWM3</text>
<text x="198.2" y="105.2">PWM1</text>
<text x="8.2" y="108.8">BOOT0</text>
<text x="31" y="108.8">BOOT1</text>
<text x="64.1" y="111.3">NRST</text>
<text x="109.8" y="113.8">GND</text>
<text x="191.1" y="108.8">CD</text>
<text x="109.8" y="116.4">SWCLK</text>
<text x="109.8" y="118.9">SWDIO</text>
<text x="131.1" y="117.9">LED4</text>
<text x="195.9" y="117.9">SCL1</text>
<text x="130.4" y="120.5">PWM4</text>
<text x="130.4" y="123">PWM2</text>
<text x="195.9" y="120.5">SDA1</text>
<text x="195.9" y="123">INT0</text>
<text x="195.9" y="128.1">LED3</text>
<text x="137.7" y="136.7">SWDIO46</text>
<text x="229.2" y="136.7">D3</text>
<text x="257.1" y="136.7">D2</text>
<text x="137.7" y="139.2">SWCLK49</text>
<text x="195.6" y="143.3">RX1</text>
<text x="195.9" y="138.3">CHPD</text>
<text x="229.2" y="139.2">V3D3</text>
<text x="229.2" y="141.8">GND 6</text>
<text x="257.1" y="139.2">CMD</text>
<text x="257.1" y="141.8">TCLK</text>
<text x="191.1" y="144.3">D0</text>
<text x="191.1" y="146.9">D1</text>
<text x="191.1" y="149.4">D2</text>
<text x="229.2" y="149.4">GND12</text>
<text x="229.2" y="144.3">D1</text>
<text x="229.2" y="146.9">GND10</text>
<text x="257.1" y="149.4">GND</text>
<text x="257.1" y="144.3">D0</text>
<text x="257.1" y="146.9">CD</text>
<text x="191.1" y="151.9">D3</text>
<text x="191.1" y="154.5">TCLK</text>
<text x="257.1" y="151.9">GND</text>
<text x="131.1" y="158.6">LED2</text>
<text x="131.1" y="161.1">LED1</text>
<text x="64.1" y="162.1">BOOT0</text>
<text x="64.1" y="167.2">NRST</text>
<text x="64.1" y="164.6">BOOT1</text>
<text x="132.9" y="163.7">TX1</text>
<text x="191.1" y="162.1">CMD</text>
<text x="33.6" y="169.7">OSC_IN</text>
<text x="33.6" y="185">OSC_OUT</text>
<text x="64.1" y="190">OSC_IN</text>
<text x="64.1" y="192.6">OSC_OUT 6</text>
</g>
<g font-size="2.3" fill="#004080">
<text x="75" y="46.8">VIN</text>
<text x="86.4" y="46.8">SW</text>
<text x="169" y="46.8">GND</text>
<text x="169" y="44.3">VIN</text>
<text x="175.3" y="44.3">VOUT</text>
<text x="176.8" y="46.8">OUT</text>
<text x="75" y="51.9">nSHDN</text>
<text x="85.1" y="49.4">GND</text>
<text x="87.3" y="51.9">FB</text>
<text x="151.2" y="105.2">PA0</text>
<text x="151.2" y="107.8">PA1</text>
<text x="177.3" y="105.2">PB0</text>
<text x="177.3" y="107.8">PB1</text>
<text x="151.2" y="110.3">PA2</text>
<text x="151.2" y="112.9">PA3</text>
<text x="177.3" y="110.3">PB3</text>
<text x="177.3" y="112.9">PB4</text>
<text x="151.2" y="115.4">PA4</text>
<text x="151.2" y="117.9">PA5</text>
<text x="177.3" y="115.4">PB5</text>
<text x="177.3" y="117.9">PB6</text>
<text x="151.2" y="120.5">PA6</text>
<text x="151.2" y="123">PA7</text>
<text x="151.2" y="125.6">PA8</text>
<text x="177.3" y="120.5">PB7</text>
<text x="177.3" y="123">PB8</text>
<text x="177.3" y="125.6">PB9</text>
<text x="151.2" y="128.1">PA9</text>
<text x="151.2" y="130.6">PA10</text>
<text x="176.1" y="128.1">PB10</text>
<text x="176.1" y="130.6">PB12</text>
<text x="151.2" y="133.2">PA11</text>
<text x="151.2" y="135.7">PA12</text>
<text x="176.1" y="133.2">PB13</text>
<text x="176.1" y="135.7">PB14</text>
<text x="151.2" y="138.3">PA13</text>
<text x="151.2" y="140.8">PA14</text>
<text x="151.2" y="143.3">PA15</text>
<text x="176.1" y="138.3">PB15</text>
<text x="177.2" y="143.3">PC7</text>
<text x="151.2" y="148.4">PC0</text>
<text x="177.2" y="145.9">PC8</text>
<text x="177.2" y="148.4">PC9</text>
<text x="151.2" y="151">PC1</text>
<text x="151.2" y="153.5">PC2</text>
<text x="175.9" y="151">PC10</text>
<text x="175.9" y="153.5">PC11</text>
<text x="151.2" y="156">PC3</text>
<text x="151.2" y="158.6">PC4</text>
<text x="151.2" y="161.1">PC5</text>
<text x="175.9" y="158.6">PC13</text>
<text x="175.9" y="156">PC12</text>
<text x="80.1" y="163.7">BOOT0</text>
<text x="80.1" y="166.2">BOOT1</text>
<text x="96.6" y="166.2">VDDA</text>
<text x="97" y="163.7">VBAT</text>
<text x="151.2" y="163.7">PC6</text>
<text x="177.2" y="163.7">PD2</text>
<text x="80.1" y="168.7">NRST</text>
<text x="94.2" y="171.3">VCAP_1</text>
<text x="94.3" y="168.7">VDD_19</text>
<text x="94.3" y="173.8">VDD_32</text>
<text x="80.1" y="176.4">OSC32_IN</text>
<text x="80.1" y="178.9">OSC32_OUT VDD_64</text>
<text x="94.3" y="176.4">VDD_48</text>
<text x="96.8" y="184">VSSA</text>
<text x="80.1" y="191.6">OSC_IN</text>
<text x="94.5" y="186.5">VSS_18</text>
<text x="94.5" y="189.1">VSS_31</text>
<text x="94.5" y="191.6">VSS_47</text>
<text x="80.1" y="194.1">OSC_OUT</text>
<text x="94.5" y="194.1">VSS_63</text>
</g>
<g font-size="1.8">
<text x="31.8" y="1.9">5</text>
<text x="90.1" y="1.9">4</text>
<text x="148.5" y="1.9">3</text>
<text x="206.8" y="1.9">2</text>
<text x="265.2" y="1.9">1</text>
<text x=".7" y="29.8">D</text>
<text x="295.1" y="29.8">D</text>
<text x=".7" y="80.9">C</text>
<text x="295.1" y="80.9">C</text>
<text x=".7" y="132.1">B</text>
<text x="295.1" y="132.1">B</text>
<text x=".7" y="183.3">A</text>
<text x="295.1" y="183.3">A</text>
<text x="31.8" y="209.2">5</text>
<text x="90.1" y="209.2">4</text>
<text x="148.5" y="209.2">3</text>
<text x="206.8" y="209.2">2</text>
<text x="265.2" y="209.2">1</text>
</g>
</svg>
